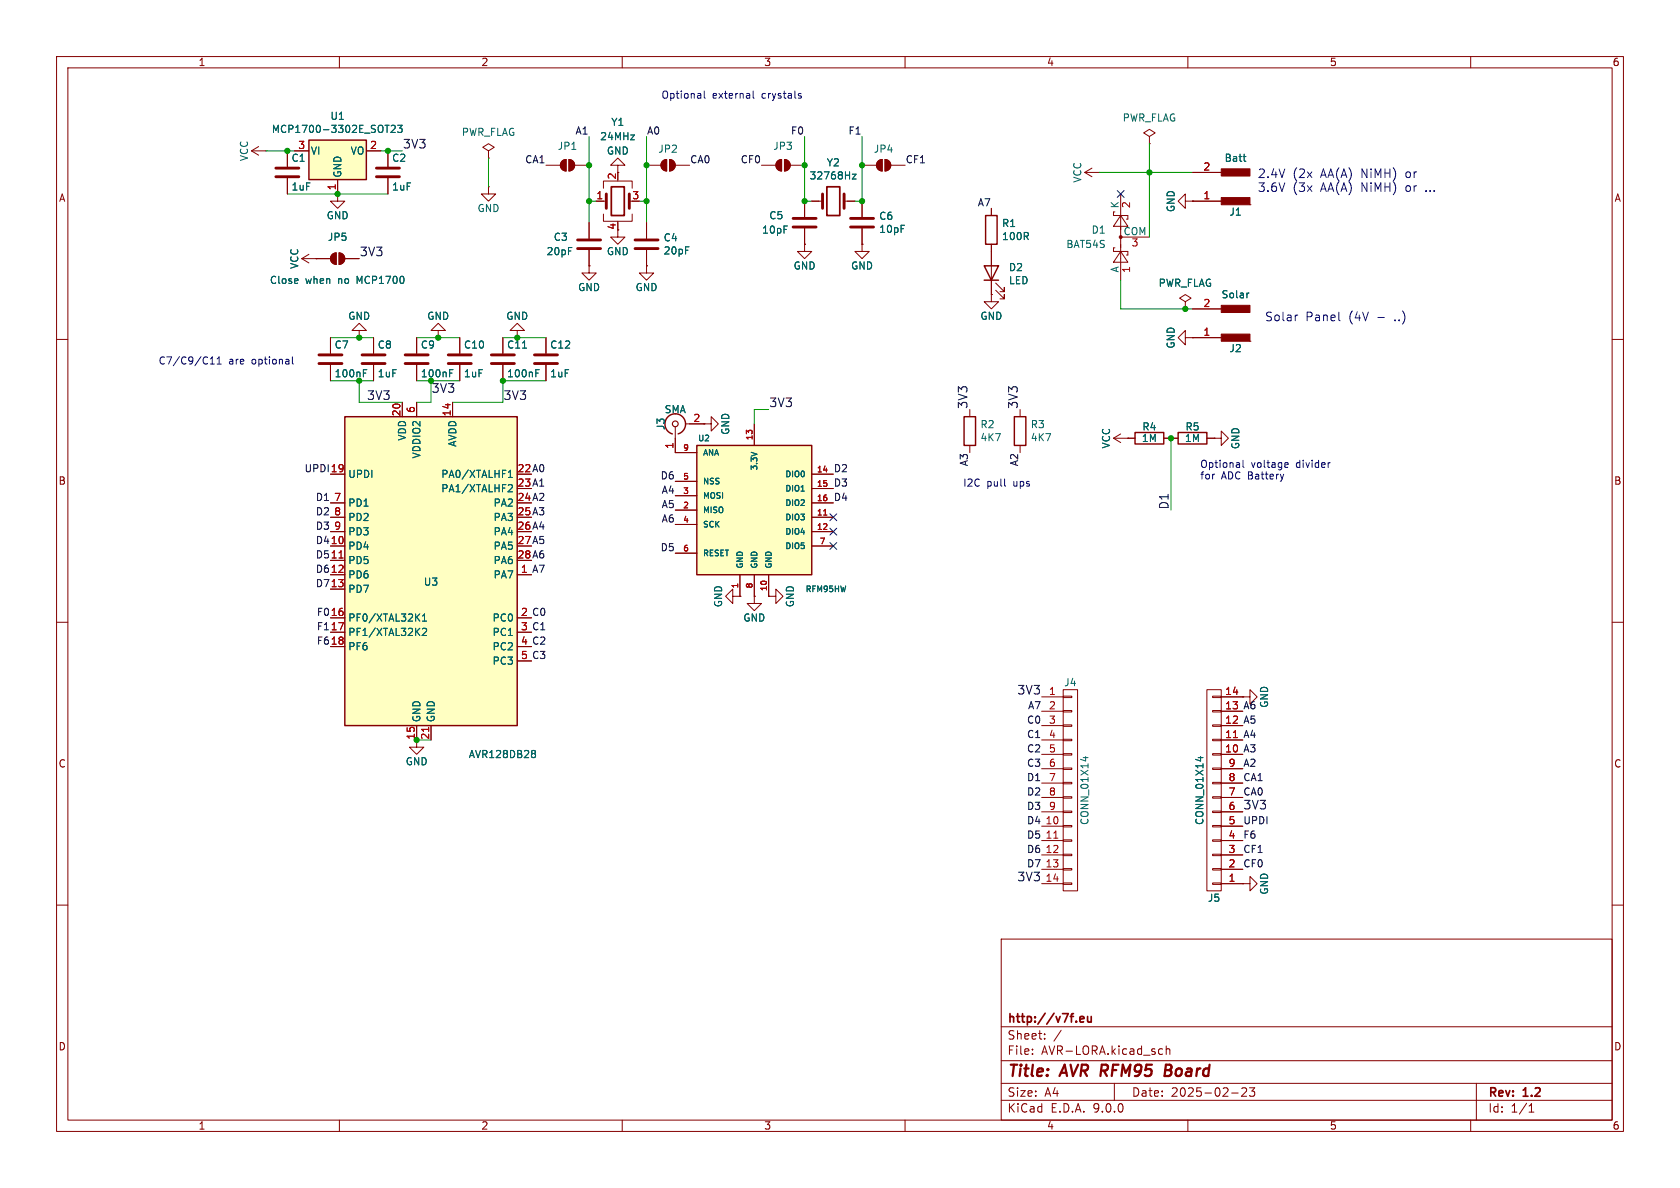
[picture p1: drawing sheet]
<svg xmlns="http://www.w3.org/2000/svg" width="297mm" height="210mm" viewBox="0 0 297 210" stroke-linecap="round" stroke-linejoin="round" font-family="sans-serif">
<g fill="none" stroke="#840000" stroke-width=".18">
<path d="M10 10h277v190h-277zM12 12h273v186h-273zM60 10v2M110 10v2M160 10v2M210 10v2M260 10v2M142.2 35.6v2.8M77.5 58.4h1.2l-1.2-1.2-1.3 1.2h1.3v1.3M77.5 59.7h.1M81.3 59.7v2.8M142.2 40.4v2.8"/>
<path d="M10 60h2M81.3 64.5v2.8M285 60h2M10 110h2M285 110h2M73.7 130.8v1.3h1.2l-1.2 1.3-1.3-1.3h1.3M10 160h2M177 166h108v32h-108zM285 160h2M60 198v2M110 198v2M160 198v2"/>
<path d="M177 194.5h108M177 191.5h108M177 187.5h108M177 181.5h108M182.5 186.3v.1M182.5 185.5v.1M184.7 183.6v.1M184.7 182.8v.1M187.6 182.1l-1.3 2M197 191.5v3M205.1 185.4l.4 .1M205.5 186.3l-.4 .1"/>
<path d="M206.2 185.5l.2-.1 .3 .1 .1 .9M206.2 184.9v1.5M210 198v2M217.7 193.2h1.2M219.5 192.4l.6-.1 .2 .1 .1 .3-.9 1.1h.9M220.9 192.3h.9l-.5 .6 .4 .1v.7l-.2 .1h-.4l-.2-.1M260 198v2M261 191.5v6.5M270.3 196.6h.9M270.3 195.5l.4-.4v1.5"/>
</g>
<path d="M206 189.2h.7M206.7 189.2l.2 .1M206.8 188.2h-.7l-.2 2 .9-.1M206.9 189.1l-.2 .1" fill="none" stroke="#840000" stroke-width=".4"/>
<path d="M192.3 179.7v.9l.4 .1 .2-.2M192.9 179.7v1M190.9 180.2l.7-.2v-.2l-.5-.1-.2 .2 .1 .7h.6" fill="none" stroke="#840000" stroke-width=".3"/>
<path d="M140.2 38.6h4.1M140.2 40.1h4.1M79.2 62.7h4.1M79.2 64.3h4.1" fill="none" stroke="#840000" stroke-width=".51"/>
<path d="M61 73.7h30.4v54.6h-30.4z" fill="#ffffc2"/>
<path d="M174.2 38.1h2.1v5.1h-2.1zM174 47h2.5l-1.2 2.5zM174 49.5h2.5M61 73.7h30.4v54.6h-30.4zM119.9 76.7a1.81 1.81 0 0 0 .9-2.8 1.81 1.81 0 0 0-2.9 0 1.81 1.81 0 0 0 1 2.8M170.4 73.7h2.1v5h-2.1zM179.3 73.7h2.1v5h-2.1zM200.7 76.5h5v2h-5zM208.3 76.5h5.1v2h-5.1z" fill="none" stroke="#840000" stroke-width=".25"/>
<g fill="none" stroke="#840000" stroke-width=".18">
<path d="M50.8 26.7v2.8M50.8 31.5v2.8M68.6 26.7v2.8M68.6 31.5v2.8M86.4 33v1.3h1.2l-1.2 1.3-1.3-1.3h1.3M86.4 33h.1M86.4 26.7l1-.7-1-.6-1.1 .6 1.1 .7v1.2M86.4 27.9h.1M96.5 29.2h2.6M99.4 28.5l.7-.3v2a1.02 1.02 0 0 1-1-.6 1.02 1.02 0 0 1 .3-1.1zM100.6 28.2a1.02 1.02 0 0 1 1 1 1.02 1.02 0 0 1-1 1zM101.6 29.2h2.5"/>
<path d="M104.1 39.4v2.8M114.3 39.4v2.8M134.6 29.2h2.6M137.5 28.5l.7-.3v2a1.02 1.02 0 0 1-1-.6 1.02 1.02 0 0 1 .3-1.1zM138.7 28.2a1.02 1.02 0 0 1 1 1 1.02 1.02 0 0 1-1 1zM139.7 29.2h2.5M152.4 35.6v2.8M175.3 36.8v1.3M191.8 30.5l1.2 .7M191.8 30.5h2.5M193 29.7l-1.2 .8M194.3 30.5h.1"/>
<path d="M197.1 37.5h-.3v.6h2.6v.6h-.3M198.1 38.1l1.3 1.9h-2.6zM198.1 34.3v15.2M203.2 24.1l1-.6-1-.6-1 .6 1 .6v1.3M203.2 25.4h.1M209.5 35.6v-1.3l-1.2 1.3 1.2 1.2v-1.2h1.3M210.8 35.6h.1M210.8 30.5h5.1M210.8 35.6h5.1M221 36.2h.1M58.4 59.7v2.8M63.5 58.4h1.3l-1.3-1.2-1.3 1.2h1.3v1.3"/>
<path d="M63.5 59.7h.1M66 59.7v2.8M73.7 59.7v2.8M88.9 59.7v2.8M91.4 58.4h1.3l-1.3-1.2-1.2 1.2h1.2v1.3M91.4 59.7h.1M96.5 59.7v2.8M104.1 47v1.3h1.3l-1.3 1.2-1.2-1.2h1.2M104.1 47h.1M104.1 44.2v2.8M109.2 40.6v1.3h1.3l-1.3 1.3-1.3-1.3h1.3M114.3 47v1.3h1.3l-1.3 1.2-1.3-1.2h1.3"/>
<path d="M114.3 47h.1M114.3 44.2v2.8M142.2 43.2v1.3h1.3l-1.3 1.2-1.2-1.2h1.2M142.2 43.2h.1M152.4 43.2v1.3h1.3l-1.3 1.2-1.3-1.2h1.3M152.4 43.2h.1M152.4 40.4v2.8M175.3 52.1v1.2h1.2l-1.2 1.3-1.3-1.3h1.3M175.3 52.1h.1M175.3 43.2v8.9M176 51.3l1.5 1.5v-.7v.7h-.7M176 50l1.5 1.6v-.8v.8h-.7"/>
<path d="M197.1 43.8h-.3v.7h2.6v.6h-.3M198.1 44.5l1.3 1.9h-2.6zM198.1 41.9h5.1M209.5 53.3l1.1-.6-1.1-.6-1 .6 1 .6v1.3M209.5 54.6h.1M209.5 59.7v-1.3l-1.2 1.3 1.2 1.3v-1.3h1.3M210.8 59.7h.1M210.8 59.7h5.1M210.8 54.6h5.1M58.4 64.5v2.8M66 64.5v2.8M71.1 71.1v2.6"/>
<path d="M73.7 64.5v2.8M73.7 71.1v2.6M80 71.1v2.6M88.9 64.5v2.8M96.5 64.5v2.8M119.4 75.4v4.6M121.2 74.9h3.3M124.5 74.9h1.2v-1.2l1.3 1.2-1.3 1.3v-1.3M124.5 74.9h.1M171.4 72.4v1.3M171.4 78.7v1.3M180.3 72.4v1.3"/>
<path d="M180.3 78.7v1.3M196.8 77.5l1.3 .7M196.8 77.5h3.9M198.1 76.7l-1.3 .8M199.4 77.5h.1M205.7 77.5h2.6M213.4 77.5h1.2M214.6 77.5h1.3v-1.3l1.3 1.3-1.3 1.2v-1.2M214.6 77.5h.1M221 60.3h.1M58.4 83.8h2.6M58.4 88.9h2.6"/>
<path d="M58.4 91.4h2.6M58.4 94h2.6M58.4 96.5h2.6M58.4 99.1h2.6M58.4 111.8h2.6M58.4 114.3h2.6M58.4 101.6h2.6M58.4 104.1h2.6M58.4 109.2h2.6M91.4 111.8h2.6M91.4 101.6h2.6M91.4 116.8h2.6"/>
<path d="M129.5 105.4v-1.3l-1.2 1.3 1.2 1.3v-1.3h1.3M130.8 105.4h.1M133.3 105.4v1.3h1.3l-1.3 1.3-1.2-1.3h1.2M133.3 105.4h.1M135.9 105.4h1.3v-1.3l1.2 1.3-1.2 1.3v-1.3M135.9 105.4h.1M73.7 128.3v2.5M76.2 128.3v2.5M184.1 138.4h3.9M184.1 135.9h3.9M184.1 133.4h3.9M184.1 130.8h3.9"/>
<path d="M184.1 128.3h3.9M184.1 125.7h3.9M184.1 123.2h3.9M188 121.9h2.5v35.6h-2.5zM188 123.1h1.5v.2h-1.5zM188 125.6h1.5v.3h-1.5zM188 128.1h1.5v.3h-1.5zM188 130.7h1.5v.2h-1.5zM188 133.2h1.5v.3h-1.5zM188 135.8h1.5v.2h-1.5zM188 138.3h1.5v.3h-1.5zM213.4 121.9h2.5v35.6h-2.5z"/>
<path d="M214.4 138.3h1.5v.3h-1.5zM214.4 135.8h1.5v.2h-1.5zM214.4 133.2h1.5v.3h-1.5zM214.4 130.7h1.5v.2h-1.5zM214.4 128.1h1.5v.3h-1.5zM214.4 125.6h1.5v.3h-1.5zM214.4 123.1h1.5v.2h-1.5zM215.9 138.4h3.8M215.9 135.9h3.8M215.9 133.4h3.8M215.9 130.8h3.8M215.9 128.3h3.8"/>
<path d="M215.9 125.7h3.8M215.9 123.2h3.8M219.7 123.2h1.3v-1.3l1.2 1.3-1.2 1.3v-1.3M219.7 123.2h.1M184.1 156.2h3.9M184.1 153.7h3.9M184.1 151.1h3.9M184.1 148.6h3.9M184.1 146.1h3.9M184.1 143.5h3.9M184.1 141h3.9M188 140.8h1.5v.3h-1.5z"/>
<path d="M188 143.4h1.5v.2h-1.5zM188 145.9h1.5v.3h-1.5zM188 148.5h1.5v.2h-1.5zM188 151h1.5v.3h-1.5zM188 153.5h1.5v.3h-1.5zM188 156.1h1.5v.2h-1.5zM214.4 156.1h1.5v.2h-1.5zM214.4 153.5h1.5v.3h-1.5zM214.4 151h1.5v.3h-1.5zM214.4 148.5h1.5v.2h-1.5zM214.4 145.9h1.5v.3h-1.5zM214.4 143.4h1.5v.2h-1.5z"/>
<path d="M214.4 140.8h1.5v.3h-1.5zM215.9 156.2h3.8M215.9 153.7h3.8M215.9 151.1h3.8M215.9 148.6h3.8M215.9 146.1h3.8M215.9 143.5h3.8M215.9 141h3.8M219.7 156.2h1.3v-1.3l1.2 1.3-1.2 1.3v-1.3M219.7 156.2h.1"/>
</g>
<g fill="none" stroke="#006464" stroke-width=".18">
<path d="M219.8 27.7h.5M220 28.5h.3M220.8 51.8l-.2 .1M64.2 66h.5M64.2 65.3h.7M79.5 66h.4M79.5 65.3h.6M92.4 61.5h.7M94.7 66h.4M94.7 65.3h.6M89.9 84.4h.7M89.9 83.5l.3-.4v1.3"/>
<path d="M89.9 85.7h.4l.3 .3-.8 .9h.8M73.7 109.1l.5 .7M74.2 108.5l-.7 .8M74.7 111.2l.5-.1 .2 .3-.8 .9h.8M74.7 109.8h.7M74.7 108.9l.4-.4v1.3M94.2 132.7h.2l.3 .2-.3 .3M94.2 133.2h.2M94.4 133.2l.3 .2v.3l-.1 .2h-.4M191.5 133.9h.8M191.9 133.7v.8M211.8 133.9h.9"/>
<path d="M212.2 133.7v.8"/>
</g>
<path d="M59.9 98.6h.8M75.8 128.6v.7M218 130.4h.8M186.3 148.2h.7" fill="none" stroke="#a90000" stroke-width=".18"/>
<g fill="none" stroke="#840000" stroke-width=".51">
<path d="M48.8 29.7h4M48.8 31.2h4M66.5 29.7h4.1M66.5 31.2h4.1M150.4 38.6h4M102.1 42.4h4.1M102.1 43.9h4.1M112.3 42.4h4M112.3 43.9h4M150.4 40.1h4M56.4 62.7h4.1M56.4 64.3h4.1"/>
<path d="M64 62.7h4.1M64 64.3h4.1M71.6 62.7h4.1M71.6 64.3h4.1M86.9 62.7h4M86.9 64.3h4M94.5 62.7h4.1M94.5 64.3h4.1"/>
</g>
<g fill="#840000" stroke="#840000" stroke-width=".18">
<path d="M100.6 28.2a1.02 1.02 0 0 1 1 1 1.02 1.02 0 0 1-1 1z"/>
<path d="M99.4 28.5l.7-.3v2a1.02 1.02 0 0 1-1-.6 1.02 1.02 0 0 1 .3-1.1z"/>
<path d="M215.9 29.8h5.1v1.3h-5.1z"/>
<path d="M215.9 34.9h5.1v1.3h-5.1z"/>
<path d="M215.9 54h5.1v1.2h-5.1z"/>
<path d="M215.9 59.1h5.1v1.2h-5.1z"/>
<path d="M138.7 28.2a1.02 1.02 0 0 1 1 1 1.02 1.02 0 0 1-1 1z"/>
<path d="M137.5 28.5l.7-.3v2a1.02 1.02 0 0 1-1-.6 1.02 1.02 0 0 1 .3-1.1z"/>
<circle cx="198.1" cy="41.9" r=".25"/>
</g>
<circle cx="119.4" cy="74.9" r=".51" fill="none" stroke="#840000" stroke-width=".2"/>
<path d="M123.2 78.7h20.3v22.9h-20.3z" fill="#ffffc2"/>
<path d="M123.2 78.7h20.3v22.9h-20.3z" fill="none" stroke="#840000" stroke-width=".25"/>
<g fill="none" stroke="#840000" stroke-width=".18">
<path d="M44.4 26.7l1.3 .7M44.4 26.7h2.6M45.7 25.9l-1.3 .8M47 26.7h.1M114.3 29.2h2.5M117.1 28.5l.8-.3v2a1.02 1.02 0 0 1-1-.6 1.02 1.02 0 0 1 .2-1.1zM118.4 28.2a1.02 1.02 0 0 1 1 1 1.02 1.02 0 0 1-1 1zM119.4 29.2h2.5M143.5 35.6h1.9M149.2 35.6h1.9M152.4 29.2h2.5M155.2 28.5l.8-.3v2a1.02 1.02 0 0 1-1-.6 1.02 1.02 0 0 1 .2-1.1z"/>
<path d="M156.5 28.2a1.02 1.02 0 0 1 1 1 1.02 1.02 0 0 1-1 1zM157.5 29.2h2.5M133.3 74.9v3.8M119.4 80h3.8M119.4 85.1h3.8M119.4 87.6h3.8M119.4 90.2h3.8M119.4 92.7h3.8M119.4 97.8h3.8M143.5 83.8h3.8M143.5 86.4h3.8M143.5 88.9h3.8"/>
<path d="M143.5 91.4h3.8M143.5 94h3.8M143.5 96.5h3.8M130.8 101.6v3.8M133.3 101.6v3.8M135.9 101.6v3.8"/>
</g>
<path d="M145.6 91.1h.6" fill="none" stroke="#a90000" stroke-width=".18"/>
<g fill="#840000" stroke="#840000" stroke-width=".18">
<path d="M155.2 28.5l.8-.3v2a1.02 1.02 0 0 1-1-.6 1.02 1.02 0 0 1 .2-1.1z"/>
<path d="M156.5 28.2a1.02 1.02 0 0 1 1 1 1.02 1.02 0 0 1-1 1z"/>
<path d="M117.1 28.5l.8-.3v2a1.02 1.02 0 0 1-1-.6 1.02 1.02 0 0 1 .2-1.1z"/>
<path d="M118.4 28.2a1.02 1.02 0 0 1 1 1 1.02 1.02 0 0 1-1 1z"/>
</g>
<path d="M145.4 34.3v2.5M149.2 34.3v2.5" fill="none" stroke="#840000" stroke-width=".51"/>
<path d="M146.2 33h2.3v5.1h-2.3z" fill="none" stroke="#840000" stroke-width=".3"/>
<path d="M150.7 30.8h.6l-.6 .8h.6" fill="none" stroke="#006464" stroke-width=".18"/>
<path d="M54.6 24.8h10.2v7h-10.2z" fill="#ffffc2"/>
<path d="M54.6 24.8h10.2v7h-10.2z" fill="none" stroke="#840000" stroke-width=".25"/>
<g fill="none" stroke="#840000" stroke-width=".18">
<path d="M50.8 26.7v2.8M50.8 31.5v2.8M52.1 26.7h2.5M59.7 34.3v1.3h1.3l-1.3 1.2-1.3-1.2h1.3M59.7 34.3h.1M59.7 31.8v2.5M64.8 26.7h2.5M68.6 26.7v2.8M68.6 31.5v2.8M104.1 39.4v2.8M105.4 35.6h1.8M106.7 33.3v-1.3h5.1v1.3"/>
<path d="M106.7 37.8v1.3h5.1v-1.3M109.2 29.2h1.3l-1.3-1.3-1.3 1.3h1.3v1.3M109.2 39.1v.3M114.3 39.4v2.8M142.2 35.6v2.8M143.5 35.6h1.3M149.9 35.6h1.2M152.4 35.6v2.8M175.3 36.8v1.3M210.8 35.6h.1M210.8 35.6h5.1M210.8 30.5h5.1"/>
<path d="M53.3 45.7l1.3 .8M53.3 45.7h5.1M54.6 45l-1.3 .7M55.9 45.7h.1M58.4 59.7v2.8M58.7 45l.7-.3v2a1.02 1.02 0 0 1-.9-.6 1.02 1.02 0 0 1 .2-1.1zM59.9 44.7a1.02 1.02 0 0 1 1.1 1 1.02 1.02 0 0 1-1.1 1zM61 45.7h2.5M63.5 59.7h.1M66 59.7v2.8M73.7 59.7v2.8M77.5 59.7h.1"/>
<path d="M81.3 59.7v2.8M88.9 59.7v2.8M91.4 59.7h.1M96.5 59.7v2.8M104.1 47h.1M104.1 44.2v2.8M114.3 47h.1M114.3 44.2v2.8M142.2 43.2h.1M142.2 40.4v2.8M152.4 43.2h.1M152.4 40.4v2.8"/>
<path d="M175.3 52.1h.1M175.3 43.2v3.8M175.3 49.5v2.6M209.5 54.6h.1M210.8 59.7h.1M210.8 59.7h5.1M210.8 54.6h5.1M58.4 64.5v2.8M66 64.5v2.8M71.1 71.1v2.6M73.7 64.5v2.8M73.7 71.1v2.6"/>
<path d="M80 71.1v2.6M81.3 64.5v2.8M88.9 64.5v2.8M96.5 64.5v2.8M119.4 77.5v2.5h3.8M121.9 74.9h2.6M124.5 74.9h.1M133.3 74.9v3.8M199.4 77.5h.1M199.4 77.5h1.3M205.7 77.5h2.6M213.4 77.5h1.2"/>
<path d="M214.6 77.5h.1M58.4 83.8h2.6M58.4 88.9h2.6M58.4 91.4h2.6M58.4 94h2.6M58.4 96.5h2.6M58.4 99.1h2.6M119.4 85.1h3.8M119.4 87.6h3.8M119.4 90.2h3.8M119.4 92.7h3.8M119.4 97.8h3.8"/>
<path d="M143.5 83.8h3.8M143.5 88.9h3.8M143.5 91.4h3.8M143.5 94h3.8M143.5 96.5h3.8M143.5 86.4h3.8M58.4 111.8h2.6M58.4 114.3h2.6M58.4 101.6h2.6M58.4 104.1h2.6M58.4 109.2h2.6M91.4 111.8h2.6"/>
<path d="M91.4 101.6h2.6M91.4 116.8h2.6M130.8 105.4h.1M130.8 101.6v3.8M133.3 105.4h.1M133.3 101.6v3.8M135.9 105.4h.1M135.9 101.6v3.8M73.7 128.3v2.5M76.2 128.3v2.5M215.9 138.4h3.8M215.9 135.9h3.8"/>
<path d="M215.9 133.4h3.8M215.9 130.8h3.8M215.9 128.3h3.8M215.9 125.7h3.8M215.9 123.2h3.8M219.7 123.2h.1M215.9 156.2h3.8M215.9 153.7h3.8M215.9 151.1h3.8M215.9 148.6h3.8M215.9 146.1h3.8M215.9 143.5h3.8"/>
<path d="M215.9 141h3.8M219.7 156.2h.1"/>
</g>
<g fill="none" stroke="#006464" stroke-width=".18">
<path d="M68.1 22.1h.7M69.2 22.3l.4-.2 .3 .4-.8 .9h.8M70.3 22.1h.8l-.4 .5 .3 .1v.6l-.2 .1-.5-.1M150.7 30.8h.6l-.6 .8h.6M219.8 27.7h.5M220 28.5h.3M220.8 51.8l-.2 .1M64.2 66h.5M64.2 65.3h.7M79.5 66h.4M79.5 65.3h.6M92.4 61.5h.7"/>
<path d="M94.7 66h.4M94.7 65.3h.6M89.9 84.4h.7M89.9 83.5l.3-.4v1.3M89.9 85.7h.4l.3 .3-.8 .9h.8M73.7 109.1l.5 .7M74.2 108.5l-.7 .8M74.7 111.2l.5-.1 .2 .3-.8 .9h.8M74.7 109.8h.7M74.7 108.9l.4-.4v1.3M94.2 132.7h.2l.3 .2-.3 .3M94.2 133.2h.2"/>
<path d="M94.4 133.2l.3 .2v.3l-.1 .2h-.4M211.8 133.9h.9M212.2 133.7v.8"/>
</g>
<g fill="#840000" stroke="#840000" stroke-width=".18">
<path d="M58.7 45l.7-.3v2a1.02 1.02 0 0 1-.9-.6 1.02 1.02 0 0 1 .2-1.1z"/>
<path d="M59.9 44.7a1.02 1.02 0 0 1 1.1 1 1.02 1.02 0 0 1-1.1 1z"/>
</g>
<path d="M107.2 34.3v2.5M111.3 34.3v2.5" fill="none" stroke="#840000" stroke-width=".51"/>
<path d="M108.1 33h2.3v5.1h-2.3z" fill="none" stroke="#840000" stroke-width=".3"/>
<g fill="none" stroke="#009600" stroke-width=".18">
<path d="M47 26.7h5.1M50.8 34.3h17.8M67.3 26.7h3.8M86.4 27.9v5.1M104.1 35.6h1.3M104.1 24.1v15.3M113 35.6h1.3M114.3 24.1v15.3M142.2 24.1v11.5h1.3M152.4 24.1v11.5h-1.3M194.3 30.5h16.5M203.2 25.4v16.5"/>
<path d="M58.4 59.7h7.6M73.7 59.7h7.6M88.9 59.7h7.6M198.1 49.5v5.1h12.7M58.4 67.3h7.6M63.5 67.3v3.8h7.6M73.7 67.3h7.6M76.2 67.3v3.8h-2.5M96.5 67.3h-7.6v3.8h-8.9M135.9 72.4h-2.6v2.5M207 77.5v12.7M73.7 130.8h2.5"/>
</g>
<path d="M197.5 33.7l1.2 1.2M198.7 33.7l-1.2 1.2M146.7 93.4l1.2 1.2M146.7 95.9l1.2 1.2M146.7 90.8l1.2 1.2M147.9 93.4l-1.2 1.2M147.9 95.9l-1.2 1.2M147.9 90.8l-1.2 1.2" fill="none" stroke="#000084" stroke-width=".18"/>
<g fill="none" stroke="#0000c2" stroke-width=".18">
<path d="M124.5 16.1v1.1l.2 .2M133.1 16.1v1.1l.2 .2M141.3 16.9l.3 .1 .1 .2-.2 .2h-.2M141.3 16.5l.3 .1M229.4 55.7l-.3 .1M236.8 56.6l.1 .1M37.2 64.4h.7M37.2 63.4l.3-.3v1.3M38.4 64.4h.7M38.4 63.4l.3-.3v1.3M51.7 63.1v1.1l.2 .2M177.7 85.9h.1"/>
<path d="M219.7 81.4v1.1l.2 .1M226.9 83.8l-.3 .9M227.3 81.8h.4v.3l-.6 .1M227.7 82.6h-.4M235 81.8h.2"/>
</g>
<path d="M59.9 98.6h.8M145.6 91.1h.6M75.8 128.6v.7M218 130.4h.8" fill="none" stroke="#a90000" stroke-width=".18"/>
<g fill="#009600" stroke="#009600" stroke-width=".18">
<circle cx="68.6" cy="26.7" r=".46"/>
<circle cx="63.5" cy="59.7" r=".46"/>
<circle cx="59.7" cy="34.3" r=".46"/>
<circle cx="50.8" cy="26.7" r=".46"/>
<circle cx="63.5" cy="67.3" r=".46"/>
<circle cx="142.2" cy="35.6" r=".46"/>
<circle cx="152.4" cy="35.6" r=".46"/>
<circle cx="142.2" cy="29.2" r=".46"/>
<circle cx="152.4" cy="29.2" r=".46"/>
<circle cx="114.3" cy="29.2" r=".46"/>
<circle cx="114.3" cy="35.6" r=".46"/>
<circle cx="104.1" cy="29.2" r=".46"/>
<circle cx="104.1" cy="35.6" r=".46"/>
<circle cx="91.4" cy="59.7" r=".46"/>
<circle cx="88.9" cy="67.3" r=".46"/>
<circle cx="77.5" cy="59.7" r=".46"/>
<circle cx="76.2" cy="67.3" r=".46"/>
<circle cx="209.5" cy="54.6" r=".46"/>
<circle cx="203.2" cy="30.5" r=".46"/>
<circle cx="207" cy="77.5" r=".46"/>
<circle cx="73.7" cy="130.8" r=".46"/>
</g>
<g font-size="2.8" fill="#840000">
<text x="178" y="190.9">Title:</text>
<text x="187.7" y="190.9">AVR RFM95</text>
<text x="207.5" y="190.9">Board</text>
</g>
<g font-size="2.1" fill="#0f0f0f">
<text x="71.1" y="26.4">3V3</text>
<text x="63.5" y="45.4">3V3</text>
<text x="64.8" y="70.8">3V3</text>
<text x="76.2" y="69.5">3V3</text>
<text x="88.9" y="70.8">3V3</text>
<text x="135.9" y="72.1">3V3</text>
<text x="171.1" y="72.4" transform="rotate(-90 171.1 72.4)">3V3</text>
<text x="180" y="72.4" transform="rotate(-90 180 72.4)">3V3</text>
<text x="206.7" y="90.2" transform="rotate(-90 206.7 90.2)">D1</text>
<text x="179.8" y="122.9">3V3</text>
<text x="219.7" y="143.2">3V3</text>
<text x="179.8" y="155.9">3V3</text>
</g>
<g font-size="2.1" fill="#0000c2">
<text x="222.2" y="31.6">2.4V</text>
<text x="222.2" y="34">3.6V</text>
<text x="228.5" y="31.6">(2x</text>
<text x="228.5" y="34">(3x</text>
<text x="233.5" y="31.6">AA(A)</text>
<text x="233.5" y="34">AA(A)</text>
<text x="240.8" y="31.6">NiMH)</text>
<text x="240.8" y="34">NiMH)</text>
<text x="248.8" y="31.6">or</text>
<text x="248.8" y="34">or</text>
<text x="252.4" y="34">...</text>
<text x="223.5" y="56.9">Solar</text>
<text x="230.8" y="56.9">Panel</text>
<text x="238.5" y="56.9">(4V</text>
<text x="243.6" y="56.9">-</text>
<text x="246.8" y="56.9">..)</text>
</g>
<g font-size="2.1" fill="#840000">
<text x="178" y="184">Sheet:</text>
<text x="178" y="181.2">http://v7f.eu</text>
<text x="178" y="186.7">File:</text>
<text x="184.1" y="186.7">AVR-LORA.kicad_sch</text>
<text x="178" y="196.9">KiCad</text>
<text x="178" y="194.1">Size:</text>
<text x="184.7" y="194.1">A4</text>
<text x="185.7" y="196.9">E.D.A.</text>
<text x="193.3" y="196.9">9.0.0</text>
<text x="200" y="194.1">Date:</text>
<text x="207" y="194.1">2025-02-23</text>
<text x="263" y="194.3">Rev:</text>
<text x="263" y="196.9">Id:</text>
<text x="267.1" y="196.9">1/1</text>
<text x="269.4" y="194.3">1.2</text>
</g>
<g font-size="1.8" fill="#840000">
<text x="35" y="11.9">1</text>
<text x="85" y="11.9">2</text>
<text x="135" y="11.9">3</text>
<text x="185" y="11.9">4</text>
<text x="235" y="11.9">5</text>
<text x="285" y="11.9">6</text>
<text x="10.3" y="35.9">A</text>
<text x="109" y="31.8" transform="rotate(-90 109 31.8)">2</text>
<text x="285.3" y="35.9">A</text>
<text x="109" y="40.7" transform="rotate(-90 109 40.7)">4</text>
<text x="91.4" y="83.6">22 A0</text>
<text x="10.3" y="85.9">B</text>
<text x="91.4" y="86.1">23 A1</text>
<text x="91.4" y="88.6">24 A2</text>
<text x="285.3" y="85.9">B</text>
<text x="91.4" y="91.2">25 A3</text>
<text x="91.4" y="93.7">26 A4</text>
<text x="91.4" y="96.3">27 A5</text>
<text x="91.4" y="98.8">28 A6</text>
<text x="92" y="109">2 C0</text>
<text x="92" y="114">4 C2</text>
<text x="10.3" y="135.9">C</text>
<text x="285.3" y="135.9">C</text>
<text x="10.3" y="185.9">D</text>
<text x="285.3" y="185.9">D</text>
<text x="35" y="199.9">1</text>
<text x="85" y="199.9">2</text>
<text x="135" y="199.9">3</text>
<text x="185" y="199.9">4</text>
<text x="235" y="199.9">5</text>
<text x="285" y="199.9">6</text>
</g>
<g font-size="1.8" fill="#0000c2">
<text x="116.8" y="17.5">Optional</text>
<text x="125.9" y="17.5">external</text>
<text x="134.8" y="17.5">crystals</text>
<text x="27.9" y="64.5">C7/C9/C11</text>
<text x="40.4" y="64.5">are</text>
<text x="44.6" y="64.5">optional</text>
<text x="212.1" y="82.8">Optional</text>
<text x="221.2" y="82.8">voltage</text>
<text x="229.2" y="82.8">divider</text>
<text x="170.2" y="86.1">I2C</text>
<text x="174.4" y="86.1">pull</text>
<text x="179.2" y="86.1">ups</text>
<text x="212.1" y="84.8">for</text>
<text x="215.9" y="84.8">ADC Battery</text>
</g>
<g font-size="1.8" fill="#006464">
<text x="47.9" y="23.7">MCP1700-3302E_SOT23</text>
<text x="58.3" y="21.4">U1</text>
<text x="108" y="22.5">Y1</text>
<text x="198.4" y="21.7">PWR_FLAG</text>
<text x="44" y="28.6" transform="rotate(-90 44 28.6)">VCC</text>
<text x="51.4" y="28.8">C1</text>
<text x="54.9" y="27.5">VI</text>
<text x="61.9" y="27.5">VO</text>
<text x="69.2" y="28.8">C2</text>
<text x="81.5" y="24.2">PWR_FLAG</text>
<text x="98.5" y="26.7">JP1</text>
<text x="106" y="25">24MHz</text>
<text x="107.2" y="27.5">GND</text>
<text x="116.3" y="27.2">JP2</text>
<text x="136.6" y="26.7">JP3</text>
<text x="146.1" y="29.6">Y2</text>
<text x="154.4" y="27.2">JP4</text>
<text x="216.4" y="28.8">Batt</text>
<text x="51.4" y="33.9">1uF</text>
<text x="60.6" y="31.5" transform="rotate(-90 60.6 31.5)">GND</text>
<text x="69.2" y="33.9">1uF</text>
<text x="143" y="31.9">32768Hz</text>
<text x="191.4" y="32.4" transform="rotate(-90 191.4 32.4)">VCC</text>
<text x="57.7" y="39">GND</text>
<text x="84.3" y="37.7">GND</text>
<text x="134.6" y="41.5">10pF</text>
<text x="135.9" y="39">C5</text>
<text x="155.3" y="39.1">C6</text>
<text x="155.3" y="41.4">10pF</text>
<text x="177" y="40.3">R1</text>
<text x="192.9" y="41.5">D1</text>
<text x="197.9" y="36.9" transform="rotate(-90 197.9 36.9)">K</text>
<text x="198.5" y="41.7">COM</text>
<text x="207.9" y="37.6" transform="rotate(-90 207.9 37.6)">GND</text>
<text x="217.2" y="38.3">J1</text>
<text x="52.9" y="47.6" transform="rotate(-90 52.9 47.6)">VCC</text>
<text x="57.9" y="42.8">JP5</text>
<text x="96.5" y="45.3">20pF</text>
<text x="97.8" y="42.8">C3</text>
<text x="107.2" y="45.3">GND</text>
<text x="117.2" y="42.9">C4</text>
<text x="117.2" y="45.2">20pF</text>
<text x="140.2" y="47.9">GND</text>
<text x="150.4" y="47.9">GND</text>
<text x="177" y="42.6">100R</text>
<text x="188.4" y="44">BAT54S</text>
<text x="47.6" y="50.4">Close</text>
<text x="54" y="50.4">when</text>
<text x="59.9" y="50.4">no</text>
<text x="63.3" y="50.4">MCP1700</text>
<text x="102.1" y="51.7">GND</text>
<text x="112.3" y="51.7">GND</text>
<text x="178.3" y="48.1">D2</text>
<text x="178.3" y="50.4">LED</text>
<text x="197.9" y="48.3" transform="rotate(-90 197.9 48.3)">A</text>
<text x="204.7" y="50.9">PWR_FLAG</text>
<text x="215.9" y="52.9">Solar</text>
<text x="61.5" y="56.7">GND</text>
<text x="75.4" y="56.7">GND</text>
<text x="89.4" y="56.7">GND</text>
<text x="173.2" y="56.7">GND</text>
<text x="59.1" y="61.8">C7</text>
<text x="66.7" y="61.8">C8</text>
<text x="74.3" y="61.8">C9</text>
<text x="81.9" y="61.8">C10</text>
<text x="89.5" y="61.8">C11</text>
<text x="97.2" y="61.8">C12</text>
<text x="207.9" y="61.7" transform="rotate(-90 207.9 61.7)">GND</text>
<text x="217.2" y="62.5">J2</text>
<text x="59.1" y="66.9">100nF</text>
<text x="66.7" y="66.9">1uF</text>
<text x="74.3" y="66.9">100nF</text>
<text x="81.9" y="66.9">1uF</text>
<text x="89.5" y="66.9">100nF</text>
<text x="97.2" y="66.9">1uF</text>
<text x="72" y="78" transform="rotate(-90 72 78)">VDD</text>
<text x="117.4" y="73.3">SMA</text>
<text x="117.7" y="76.1" transform="rotate(-90 117.7 76.1)">J3</text>
<text x="129.1" y="77" transform="rotate(-90 129.1 77)">GND</text>
<text x="173.2" y="75.9">R2</text>
<text x="182.1" y="75.9">R3</text>
<text x="201.9" y="76.3">R4</text>
<text x="209.5" y="76.3">R5</text>
<text x="74.5" y="81.1" transform="rotate(-90 74.5 81.1)">VDDIO2</text>
<text x="80.9" y="79.1" transform="rotate(-90 80.9 79.1)">AVDD</text>
<text x="173.2" y="78.2">4K7</text>
<text x="182.1" y="78.2">4K7</text>
<text x="196.4" y="79.4" transform="rotate(-90 196.4 79.4)">VCC</text>
<text x="201.8" y="78.3">1M</text>
<text x="209.4" y="78.3">1M</text>
<text x="219.3" y="79.5" transform="rotate(-90 219.3 79.5)">GND</text>
<text x="61.5" y="84.7">UPDI</text>
<text x="61.5" y="89.8">PD1</text>
<text x="77.9" y="84.7">PA0/XTALHF1</text>
<text x="77.9" y="87.2">PA1/XTALHF2</text>
<text x="87.2" y="89.8">PA2</text>
<text x="61.5" y="92.3">PD2</text>
<text x="61.5" y="94.8">PD3</text>
<text x="87.2" y="92.3">PA3</text>
<text x="87.2" y="94.8">PA4</text>
<text x="61.5" y="97.4">PD4</text>
<text x="61.5" y="99.9">PD5</text>
<text x="87.2" y="97.4">PA5</text>
<text x="87.2" y="99.9">PA6</text>
<text x="61.5" y="102.5">PD6</text>
<text x="61.5" y="105">PD7</text>
<text x="74.8" y="103.7">U3</text>
<text x="87.2" y="102.5">PA7</text>
<text x="127.9" y="107.4" transform="rotate(-90 127.9 107.4)">GND</text>
<text x="140.6" y="107.4" transform="rotate(-90 140.6 107.4)">GND</text>
<text x="61.5" y="112.6">PF1/XTAL32K2</text>
<text x="61.5" y="110.1">PF0/XTAL32K1</text>
<text x="87" y="110.1">PC0</text>
<text x="87" y="112.6">PC1</text>
<text x="131.3" y="110.1">GND</text>
<text x="61.5" y="115.2">PF6</text>
<text x="87" y="115.2">PC2</text>
<text x="87" y="117.7">PC3</text>
<text x="188" y="121.5">J4</text>
<text x="224.4" y="125.2" transform="rotate(-90 224.4 125.2)">GND</text>
<text x="74.5" y="127.8" transform="rotate(-90 74.5 127.8)">GND</text>
<text x="77.1" y="127.8" transform="rotate(-90 77.1 127.8)">GND</text>
<text x="71.6" y="135.5">GND</text>
<text x="82.8" y="134.2">AVR128DB28</text>
<text x="192.6" y="145.9" transform="rotate(-90 192.6 145.9)">CONN_01X14</text>
<text x="213" y="145.9" transform="rotate(-90 213 145.9)">CONN_01X14</text>
<text x="213.4" y="159.6">J5</text>
<text x="224.4" y="158.2" transform="rotate(-90 224.4 158.2)">GND</text>
</g>
<g font-size="1.8" fill="#0f0f0f">
<text x="101.6" y="23.9">A1</text>
<text x="114.3" y="23.9">A0</text>
<text x="139.7" y="23.9">F0</text>
<text x="149.9" y="23.9">F1</text>
<text x="92.7" y="28.9">CA1</text>
<text x="121.9" y="28.9">CA0</text>
<text x="130.8" y="28.9">CF0</text>
<text x="160" y="28.9">CF1</text>
<text x="172.8" y="36.6">A7</text>
<text x="53.7" y="83.6">UPDI 19</text>
<text x="147.3" y="83.6">D2</text>
<text x="171.2" y="82.5" transform="rotate(-90 171.2 82.5)">A3</text>
<text x="180.1" y="82.5" transform="rotate(-90 180.1 82.5)">A2</text>
<text x="55.7" y="88.6">D1</text>
<text x="116.7" y="84.8">D6</text>
<text x="116.9" y="87.4">A4</text>
<text x="116.9" y="89.9">A5</text>
<text x="147.3" y="88.6">D4</text>
<text x="147.3" y="86.1">D3</text>
<text x="55.7" y="93.7">D3</text>
<text x="55.7" y="91.2">D2</text>
<text x="116.9" y="92.4">A6</text>
<text x="55.7" y="101.3">D6</text>
<text x="55.7" y="96.3">D4</text>
<text x="55.7" y="98.8">D5</text>
<text x="92" y="101.3">1 A7</text>
<text x="116.7" y="97.5">D5</text>
<text x="55.7" y="103.9">D7</text>
<text x="55.9" y="109">F0</text>
<text x="55.9" y="111.5">F1</text>
<text x="92" y="111.5">3 C1</text>
<text x="55.9" y="114">F6</text>
<text x="92" y="116.6">5 C3</text>
<text x="181.6" y="125.5">A7</text>
<text x="219.7" y="125.5">A6</text>
<text x="181.5" y="130.5">C1</text>
<text x="181.5" y="128">C0</text>
<text x="219.7" y="130.5">A4</text>
<text x="219.7" y="128">A5</text>
<text x="181.5" y="133.1">C2</text>
<text x="181.5" y="135.6">C3</text>
<text x="219.7" y="135.6">A2</text>
<text x="219.7" y="133.1">A3</text>
<text x="181.5" y="138.2">D1</text>
<text x="181.5" y="140.7">D2</text>
<text x="181.5" y="143.2">D3</text>
<text x="219.7" y="140.7">CA0</text>
<text x="219.7" y="138.2">CA1</text>
<text x="181.5" y="145.8">D4</text>
<text x="181.5" y="148.3">D5</text>
<text x="219.7" y="145.8">UPDI</text>
<text x="219.7" y="148.3">F6</text>
<text x="181.5" y="150.9">D6</text>
<text x="181.5" y="153.4">D7</text>
<text x="219.7" y="150.9">CF1</text>
<text x="219.7" y="153.4">CF0</text>
</g>
<g font-size="1.8" fill="#a90000">
<text x="52.6" y="26.4">3</text>
<text x="65.3" y="26.4">2</text>
<text x="59.4" y="33.7" transform="rotate(-90 59.4 33.7)">1</text>
<text x="105.3" y="35.3">1</text>
<text x="111.7" y="35.3">3</text>
<text x="212.7" y="35.3">1</text>
<text x="212.7" y="30.2">2</text>
<text x="200.1" y="36.9" transform="rotate(-90 200.1 36.9)">2</text>
<text x="200" y="43.9">3</text>
<text x="200.1" y="48.3" transform="rotate(-90 200.1 48.3)">1</text>
<text x="212.7" y="59.4">1</text>
<text x="212.7" y="54.4">2</text>
<text x="70.9" y="73.7" transform="rotate(-90 70.9 73.7)">20</text>
<text x="73.4" y="73.1" transform="rotate(-90 73.4 73.1)">6</text>
<text x="79.8" y="73.7" transform="rotate(-90 79.8 73.7)">14</text>
<text x="122.5" y="74.7">2</text>
<text x="58.4" y="83.6">19</text>
<text x="91.4" y="83.6">22</text>
<text x="119.1" y="79.4" transform="rotate(-90 119.1 79.4)">1</text>
<text x="59" y="88.6">7</text>
<text x="91.4" y="86.1">23</text>
<text x="91.4" y="88.6">24</text>
<text x="59" y="91.2">8</text>
<text x="59" y="93.7">9</text>
<text x="91.4" y="91.2">25</text>
<text x="91.4" y="93.7">26</text>
<text x="58.4" y="96.3">10</text>
<text x="58.4" y="98.8">11</text>
<text x="58.4" y="101.3">12</text>
<text x="91.4" y="96.3">27</text>
<text x="91.4" y="98.8">28</text>
<text x="92" y="101.3">1</text>
<text x="58.4" y="103.9">13</text>
<text x="58.4" y="111.5">17</text>
<text x="58.4" y="109">16</text>
<text x="92" y="109">2</text>
<text x="92" y="111.5">3</text>
<text x="58.4" y="114">18</text>
<text x="92" y="114">4</text>
<text x="92" y="116.6">5</text>
<text x="185.3" y="122.9">1</text>
<text x="185.3" y="125.5">2</text>
<text x="216.5" y="125.5">13</text>
<text x="216.5" y="122.9">14</text>
<text x="73.4" y="130.9" transform="rotate(-90 73.4 130.9)">15</text>
<text x="75.9" y="130.9" transform="rotate(-90 75.9 130.9)">21</text>
<text x="185.3" y="128">3</text>
<text x="185.3" y="130.6">4</text>
<text x="216.5" y="130.6">11</text>
<text x="216.5" y="128">12</text>
<text x="185.3" y="133.1">5</text>
<text x="185.3" y="135.6">6</text>
<text x="216.5" y="133.1">10</text>
<text x="217.1" y="135.6">9</text>
<text x="185.3" y="138.2">7</text>
<text x="185.3" y="140.7">8</text>
<text x="185.3" y="143.3">9</text>
<text x="217.1" y="143.3">6</text>
<text x="217.1" y="140.7">7</text>
<text x="217.1" y="138.2">8</text>
<text x="184.7" y="145.8">10</text>
<text x="184.7" y="148.3">11</text>
<text x="217.1" y="148.3">4</text>
<text x="217.1" y="145.8">5</text>
<text x="184.7" y="150.9">12</text>
<text x="184.7" y="153.4">13</text>
<text x="184.7" y="156">14</text>
<text x="217.1" y="156">1</text>
<text x="217.1" y="153.4">2</text>
<text x="217.1" y="150.9">3</text>
</g>
<g font-size="1.4" fill="#a90000">
<text x="133.1" y="77.9" transform="rotate(-90 133.1 77.9)">13</text>
<text x="120.7" y="79.8">9</text>
<text x="144.3" y="83.6">14</text>
<text x="120.7" y="84.8">5</text>
<text x="120.7" y="87.4">3</text>
<text x="120.7" y="89.9">2</text>
<text x="144.3" y="86.1">15</text>
<text x="144.3" y="88.6">16</text>
<text x="120.7" y="92.5">4</text>
<text x="144.3" y="91.2">11</text>
<text x="144.3" y="93.7">12</text>
<text x="120.7" y="97.5">6</text>
<text x="144.8" y="96.3">7</text>
<text x="130.6" y="104.1" transform="rotate(-90 130.6 104.1)">1</text>
<text x="133.1" y="104.1" transform="rotate(-90 133.1 104.1)">8</text>
<text x="135.6" y="104.6" transform="rotate(-90 135.6 104.6)">10</text>
</g>
<g font-size="1.4" fill="#006464">
<text x="123.3" y="78.2">U2</text>
<text x="124.2" y="80.7">ANA</text>
<text x="134.1" y="83.3" transform="rotate(-90 134.1 83.3)">3.3V</text>
<text x="124.2" y="85.8">NSS</text>
<text x="124.2" y="88.4">MOSI</text>
<text x="138.7" y="84.6">DIO0</text>
<text x="138.7" y="87.1">DIO1</text>
<text x="138.7" y="89.6">DIO2</text>
<text x="124.2" y="90.9">MISO</text>
<text x="124.2" y="93.4">SCK</text>
<text x="138.7" y="92.2">DIO3</text>
<text x="138.7" y="94.7">DIO4</text>
<text x="124.2" y="98.5">RESET</text>
<text x="131.5" y="100.6" transform="rotate(-90 131.5 100.6)">GND</text>
<text x="134.1" y="100.6" transform="rotate(-90 134.1 100.6)">GND</text>
<text x="136.6" y="100.6" transform="rotate(-90 136.6 100.6)">GND</text>
<text x="138.7" y="97.3">DIO5</text>
<text x="142.3" y="104.9">RFM95HW</text>
</g>
</svg>
